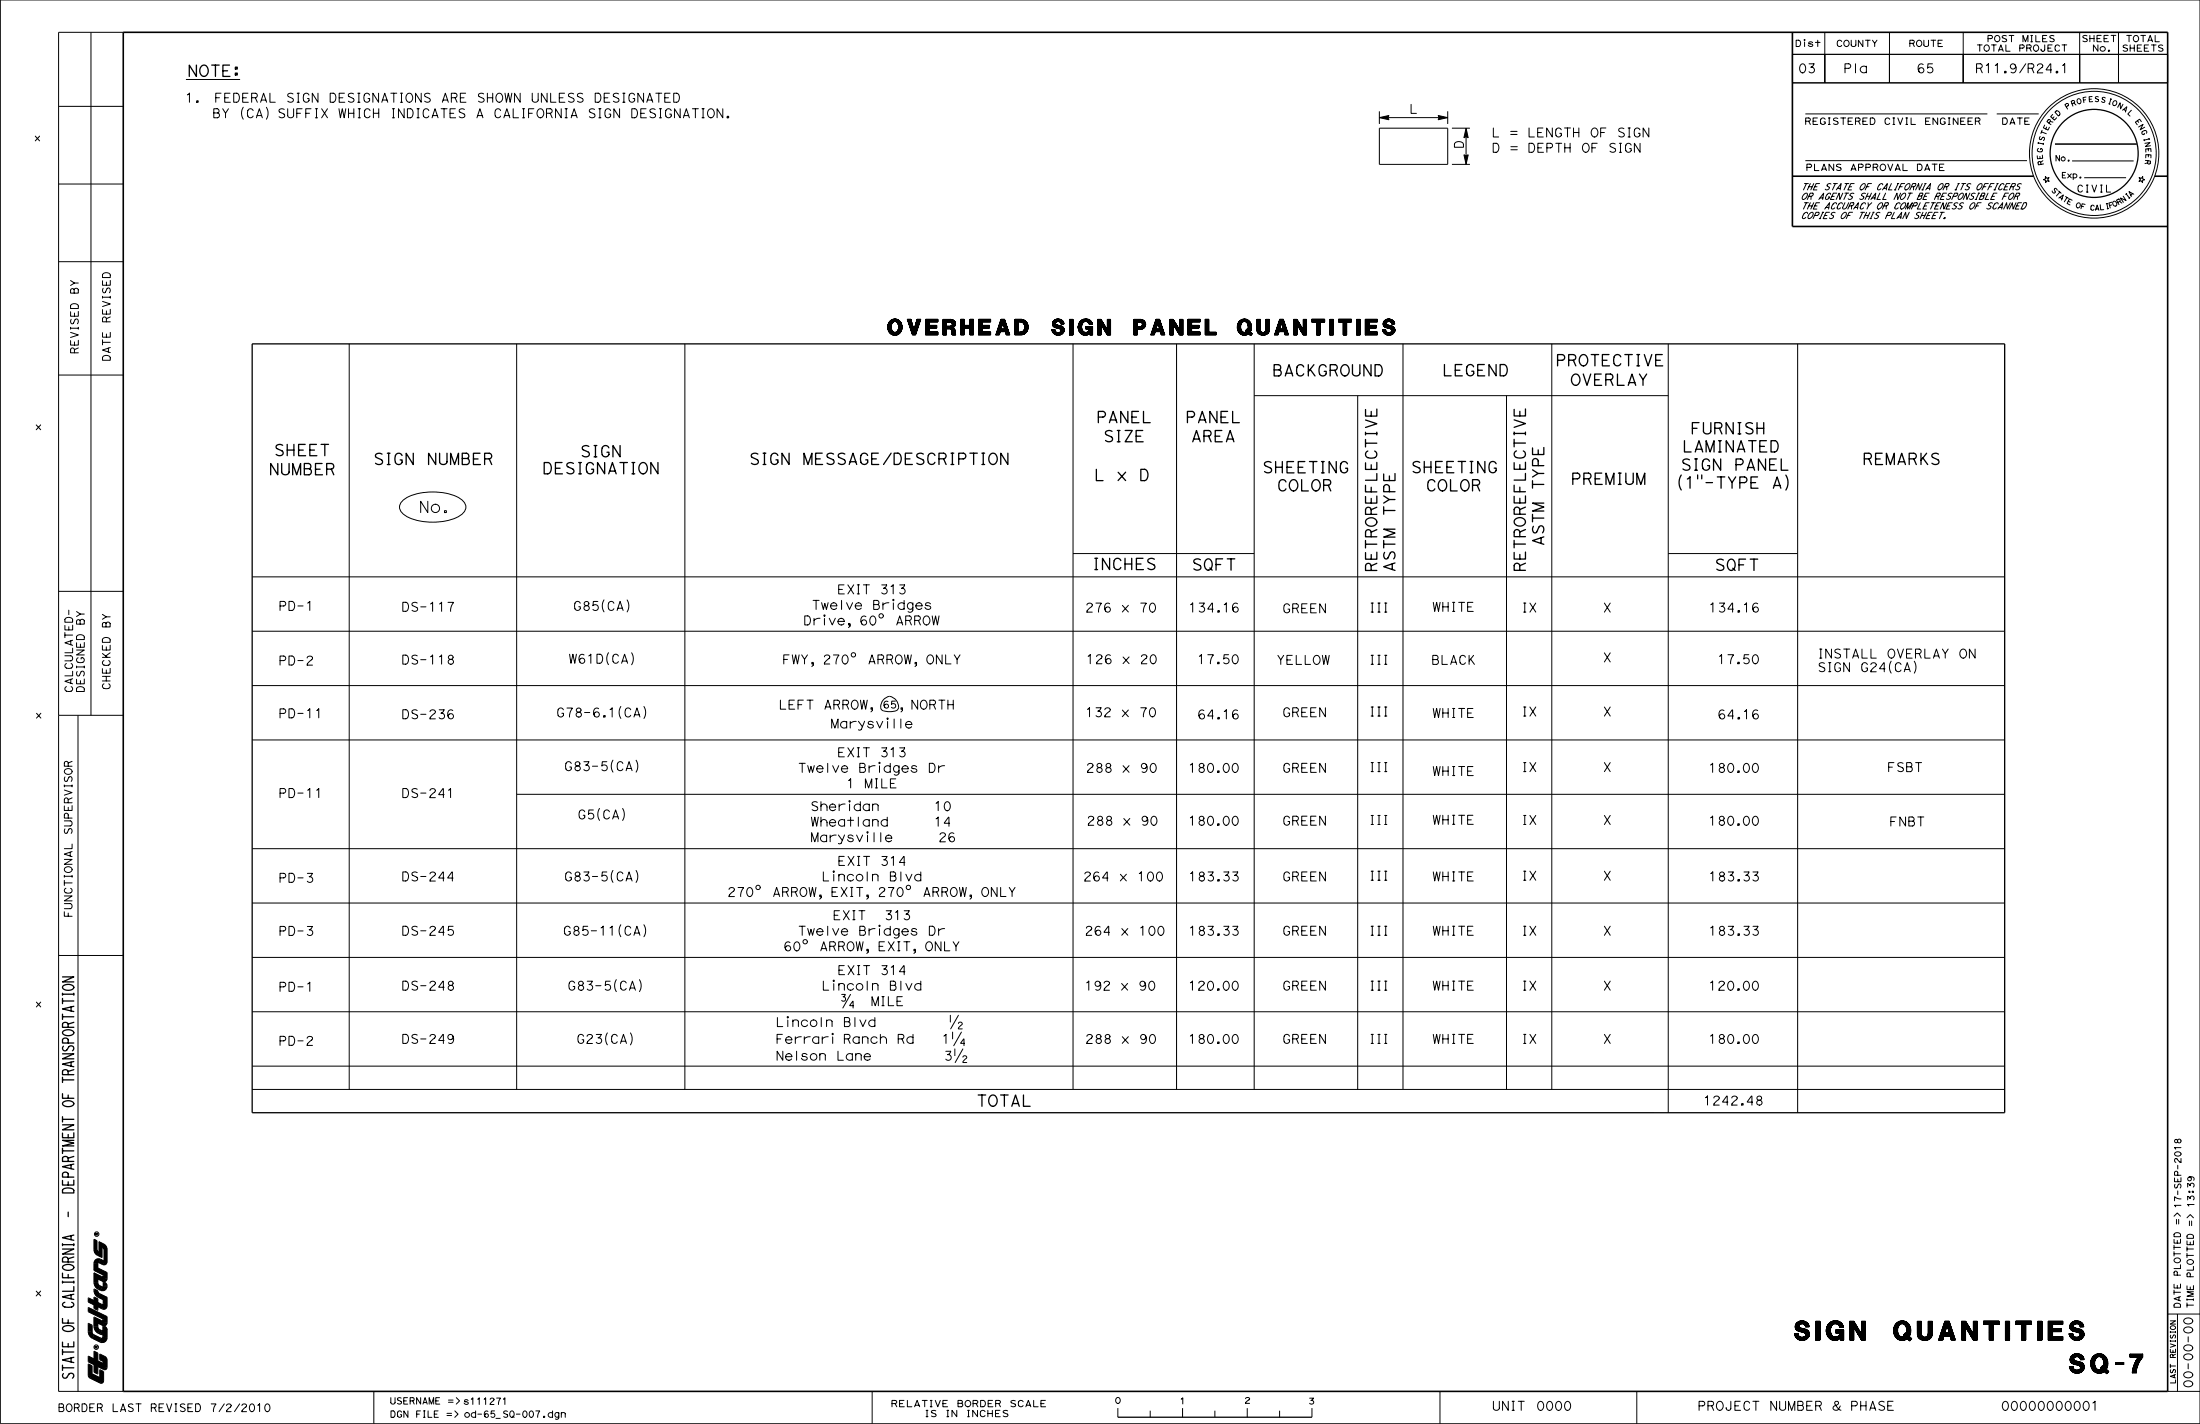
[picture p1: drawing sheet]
<svg xmlns="http://www.w3.org/2000/svg" width="432mm" height="279mm" viewBox="0 0 432 279" stroke-linecap="round" stroke-linejoin="round" font-family="sans-serif">
<g fill="none" stroke="#000" stroke-width=".2">
<path d="M.1 0h431.7v279.3h-431.7zM17.9 6.3v134M24.2 6.3h-12.7v266.7h12.7M36.5 15.6h10.6M351.8 10.7h73.7v5.6h-73.7zM354.2 8.2v.9M358.2 6.3v10M370.9 6.3v10M385.3 6.3v10M408.2 6.3v10M415.8 6.3v10M11.5 20.9h12.7"/>
<path d="M11.5 36.1h12.7M47.7 21a2.22 2.22 0 0 0 0 2.4M52.3 21.1a2.22 2.22 0 0 1 0 2.3M270.7 25.2h13.4v7.1h-13.4zM270.7 21.8v2.5M270.7 23.1l1.9-.4-.2 .4 .2 .4zM270.7 23.1h13.4M272.4 23l-.4 .1 .4 .1M272.5 22.9l-.9 .2 .9 .2M272.6 22.8l-1.4 .3 1.4 .3M282.3 22.7l1.8 .4-1.9 .4 .3-.4zM282.3 22.8l1.4 .3-1.4 .3"/>
<path d="M282.4 22.9l.9 .2-.9 .2M282.4 23l.4 .1-.3 .1M284.1 21.8v2.5M285 25.2h3.5M285 32.3h3.5M287.3 30.4l.5 .2 .4-.2-.4 1.9zM287.6 30.5l.2 .9 .1-.9M287.7 30.6l.1 .3v-.3M287.8 25.2v7.1M287.8 25.2l.4 1.8-.5-.2-.4 .2zM287.8 26.8l-.1-.3v.3M287.9 26.9l-.2-.9-.2 .9"/>
<path d="M288.1 27l-.3-1.4-.4 1.4M288.1 30.4l-.3 1.4-.4-1.4M354.3 31.5h43.5M354.3 22.4h35.8M391.9 22.4h8.2M401.5 34.6l.2 .4 .5-.2-.3 .4 .3 .4-.4-.1-.3 .3v-.4l-.5-.2 .5-.1zM403.3 28.3h16.1M406.7 31.6h12.1M409.1 34.9h8.2M419.8 34.8l.5 .2 .3-.4-.1 .5 .5 .2-.5 .1v.4l-.2-.3-.5 .1 .3-.4zM11.5 51.3h12.7M11.5 73.6h12.7"/>
<path d="M68.5 67.5v146.3M101.4 67.5v146.3M134.4 67.5v146.3M210.6 67.5v146.3M230.9 67.5v146.3M246.2 77.6h81.2M246.2 67.5v146.3M266.5 77.6v136.2M275.4 67.5v146.3M295.7 77.6v136.2M304.6 67.5v146.3M327.4 67.5v150.8"/>
<path d="M352.8 67.5v150.8M78.9 98.4a9.7 9.7 0 0 1 7-1.8 8.4 8.4 0 0 1 5 1.8 1.79 1.79 0 0 1-.8 2.9 11.8 11.8 0 0 1-10.8-.3 1.66 1.66 0 0 1-.4-2.6zM11.5 116h12.7M49.5 113.2h344M118.5 117.7a2.22 2.22 0 0 0 0 2.4M123.1 117.7a2.22 2.22 0 0 1 0 2.4M175.3 118.3v1.3M210.6 108.6h35.6M327.4 108.6h25.4M49.5 123.9h344M49.5 134.5h344M119.4 128.1a2.22 2.22 0 0 0 0 2.3"/>
<path d="M121.8 138.6a2.22 2.22 0 0 0 0 2.4M124 128.1a2.22 2.22 0 0 1 0 2.3M126.4 138.6a2.22 2.22 0 0 1 0 2.4M161.8 121.3v1.3M173.6 137.1a1.61 1.61 0 0 1 2.6 .9 .99 .99 0 0 1 .1 1.1 .99 .99 0 0 1-.9 .5h-1a1.45 1.45 0 0 1-1.5-.6l.1-1zM371.2 129.7a2.22 2.22 0 0 0 0 2.4M375.7 129.7a2.22 2.22 0 0 1 0 2.4M11.5 140.3h12.7M15.3 140.3v132.7M49.5 145.2h344M101.4 155.9h292.1M117.7 158.6a2.22 2.22 0 0 0 0 2.4"/>
<path d="M120.3 149.1a2.22 2.22 0 0 0 0 2.4M122.2 158.6a2.22 2.22 0 0 1 0 2.4M124.8 149.2a2.22 2.22 0 0 1 0 2.3M166.7 157.8v1.3M172.6 150.3v1.2M174.2 141.6v1.3M49.5 166.5h344M49.5 177.2h344M120.3 170.8a2.22 2.22 0 0 0 0 2.3M124.8 170.8a2.22 2.22 0 0 1 0 2.3M163.6 171.6v1.3M170.3 163.9v1.3"/>
<path d="M11.5 187.5h12.7M49.5 187.9h344M49.5 198.5h344M121 192.2a2.22 2.22 0 0 0 0 2.4M121.8 181.4a2.22 2.22 0 0 0 0 2.4M125.5 192.2a2.22 2.22 0 0 1 0 2.4M126.4 181.4a2.22 2.22 0 0 1 0 2.4M163.6 193v1.3M165.2 195.1h.7l-.4 .5a.43 .43 0 0 1 .4 .6 .43 .43 0 0 1-.7 .1M166.9 195.1l-1.5 2.7M167.5 197.3h-.7l.6-.8v1.3M172.6 182.2v1.3"/>
<path d="M186.5 199.2v1.3M188.1 199.2l-1.5 2.7M49.5 213.8h344M49.5 209.2h344M119.2 202.7a2.22 2.22 0 0 0 0 2.3M123.7 202.7a2.22 2.22 0 0 1 0 2.3M154.6 200.1v1.3M163.4 203.4v1.3M187 202.5v1.3M187.4 205.8v1.3M188.1 200.8a.37 .37 0 0 1 .5-.2 .37 .37 0 0 1 .2 .4l-.6 .6-.1 .3h.8M188.7 202.5l-1.5 2.7"/>
<path d="M189 207.4a.37 .37 0 0 1 .5-.2 .37 .37 0 0 1 .2 .4l-.7 .6v.3h.7M189 205.8l-1.5 2.7M189.3 204.7h-.8l.6-.9 .1 1.4M426.7 238.6l.6-.6 .7 .6M429.2 238.9l.7-.6 .6 .6M18.4 249.7l.8 1.3M18.4 249.3l1.8 .9M18.4 249.7l1.5 .8 .3-.1v-.2M18.4 249.7v1.9a1.69 1.69 0 0 0 2.2 1.5l.4-.4v-.4M18.4 255.2l-1.1-.6v.9l1.1 .5M18.4 255.2v-.7l.8 .3v.8M18.4 256v.7l.8 .4v-.7"/>
<path d="M18.4 255.2l.8 1.2M19.2 253.3l-.8-.4a1.6 1.6 0 0 0 .9 1.6l.9 .5M19.2 251l.1 .9 .8 .6 .1-.1v-.9M19.2 253.3l.4 .5 1.4 .7M19.2 255.6l.8 .3 .2-.1M19.2 255.6l-.8 .4M19.2 248.8l-.8 .5M19.2 251l1.4 .6 .4 .7M19.2 248.8l1.8 .9M19.4 245.6l-.2-.2-.2-.3v-1.7l-.6-.3v2.1a1.2 1.2 0 0 0 .7 1.1l.9 .4M19.4 243.6v2M19.4 245.6l.6 1.1"/>
<path d="M19.4 243.6l.6 1.2M19.4 243.6a1.78 1.78 0 0 1 1.6 1.5v2.7l-.3 .3-.3 .1-1.1-.5-.1 1.1M20 244.8l.3 .1 .1 .4v1.9l-.2 .1a1.13 1.13 0 0 0-1.6 0l-.2 .6v1.4M20 244.8v1.9M20.2 258.8v.2l-.3 .1-1.5-.7v1.8a1.78 1.78 0 0 0 1.8 1.7v.5l-.4 .2-1.4-.7-.3-.5M20.2 255v.8M20.4 252v.1M20.4 250.1v.2M20.7 252.3v.1M20.9 252.3v.1M21 258.3l-3.7-1.8v.9l2.9 1.4M21 258.3l-.8 .5"/>
<path d="M21 249.7l-.8 .5M21 254.5l-.8 .5M21 258.3v1.4l-.5 .4h-.3M21 254.5v1.8l-.1 .4-.6 .2-1.1-.5M21 249.7v1.4l-.5 .4-.3-.1M425.4 257.8h6.4M427.4 257.8v15.2M17.3 266.1l1.1 .5v-1.5l.8 .4v1.5l1 .5v-.4l-.6-.3v-1.1l1 .5 .4 .4v.2l-.1 1.8-.4 .2-1.3-.7v1.5l-.8-.4v-1.4l-1.1-.6zM18.1 269.5v-1.5l-.8-.4v2.2l.2 .5 2.3 1.1 .3-.1 .2-.4M19.6 270.2v-1.5l.7 .4v1.8M20.2 260.1v.8l-.3 .2a.83 .83 0 0 1-.7-.8M20.6 260.3l-1.4-.7v.7"/>
<path d="M20.6 260.3l.4 .4v1.8a.94 .94 0 0 1-1.3 .8l-1.5-.7a1.5 1.5 0 0 1-.9-1.3v-1.7l.8 .4v1.4M20.6 260.3l.4 .6M20.7 268.3l-.2 .2M73.4 273.1v6.2M171.2 273v6.3M219.4 276.3v1.8M225.8 276.8v1.3M232.1 276.3v1.8M238.4 276.8v1.3M244.8 276.3v1.8M251.1 276.8v1.3M257.5 276.3v1.8"/>
<path d="M282.6 273v6.3M321.3 273v6.3M425.5 273h6.3"/>
<circle cx="354.2" cy="7.8" r=".09"/>
<circle cx="411" cy="30.1" r="12.7"/>
<circle cx="411" cy="30.1" r="12.2"/>
<circle cx="175.3" cy="117.7" r=".13"/>
<circle cx="161.8" cy="120.8" r=".13"/>
<circle cx="167.5" cy="128.5" r=".42"/>
<circle cx="172.9" cy="120.8" r=".42"/>
<circle cx="166.7" cy="157.2" r=".13"/>
<circle cx="172.6" cy="149.7" r=".13"/>
<circle cx="174.2" cy="141" r=".13"/>
<circle cx="148.8" cy="174.1" r=".42"/>
<circle cx="163.6" cy="171" r=".13"/>
<circle cx="170.3" cy="163.3" r=".13"/>
<circle cx="178.3" cy="174.1" r=".42"/>
<circle cx="154.6" cy="199.6" r=".13"/>
<circle cx="158" cy="184.8" r=".42"/>
<circle cx="163.6" cy="192.4" r=".13"/>
<circle cx="172.6" cy="181.7" r=".13"/>
<circle cx="163.4" cy="202.9" r=".13"/>
<circle cx="19" cy="242.1" r=".44"/>
<circle cx="18.9" cy="264.3" r=".44"/>
</g>
<g fill="none" stroke="#000" stroke-width=".32">
<path d="M24.2 6.3h401.3v266.7h-401.3zM351.8 6.3v38.1h73.7M351.8 34.6h47.3M422.9 34.6h2.6M17.4 256.9l3.3 1.6v1l-.1 .3h-.3l-1.4-.7M17.4 257.1l3.1 1.5v.9l-.1 .2-1.5-.8M17.4 255l3.3 1.6M17.4 255.2l3.2 1.5M17.6 259.9v1.4a1.21 1.21 0 0 0 .7 1l1.5 .8 .6-.1 .3-.5v-1.6l-.2-.3-.2-.1M17.8 260v1.3a1.03 1.03 0 0 0 .6 .9l1.5 .7h.4l.2-.4v-1.6l-.2-.2M18.6 253.1l.5 .2 .4 .6 1.4 .7v1.7l-.1 .3-.3 .2-1.4-.6v.7l-.5-.2v-.7l-1.2-.6v-.6l1.2 .6v-.7l.5 .2v.7l1 .5 .3-.3v-.9a2.04 2.04 0 0 1-1.8-1.7zM18.7 243.4v1.8a.96 .96 0 0 0 .5 .9l.7 .3"/>
<path d="M18.7 258.7v1.5a1.38 1.38 0 0 0 1.6 1.3M18.7 253.2a1.2 1.2 0 0 0 .7 1.1l1.1 .5v1.7M18.7 254.8v1.9M18.7 251.6a1.42 1.42 0 0 0 1.7 1.3l.3-.5M18.8 243.5v2a1.36 1.36 0 0 0 1.1 .8M18.9 245.2l.2 .5 .8 .5M18.9 258.8v1.4a1.16 1.16 0 0 0 1.4 1.1M18.9 253.3l.4 .7 1.4 .7v1.9M18.9 254.8v2M18.9 251.6a1.16 1.16 0 0 0 1.6 1v-.3M19.4 247.6l1 .5 .4-.2 .1-2.8a1.42 1.42 0 0 0-1.3-1.3v2a.79 .79 0 0 1-.7-.7v-1.6l-.3-.2v1.9a1.41 1.41 0 0 0 1.3 1.3v-1.9a.79 .79 0 0 1 .7 .7v1.9l-.2 .2h-.2a1.1 1.1 0 0 0-1.3-.2l-.3 .4v1.6l1.8 .9M19.4 247.6h-.1l-.2 .2v1.1l1.8 .9v1.1l-.1 .3-.4 .1-1.3-.5v.9a.99 .99 0 0 0 1.2 .8l.1-.8 .3 .2 .2 .4"/>
<path d="M19.6 244.3l.9 .5 .2 .5M19.6 244.1l1 .6 .2 .6M19.6 244.1l1 .5M19.6 244l1.1 .5M19.7 244.3v1.8M19.8 244.4v1.7M20.3 247.9l-.8-.4a.41 .41 0 0 0-.6 .4v1.1l1.8 .9v1l-.1 .2h-.3l-1.4-.6v1.2M20.4 244.4l.3 .4 .2 .5M20.4 250.3a.34 .34 0 0 1-.5 .3l-1.3-.7v1.7a1.57 1.57 0 0 0 1.9 1.4l.4-.6M20.4 251.9l.3 .4M20.4 252.1l.1 .2M20.5 258.9l-.2 .4-.5 .1"/>
<path d="M20.5 255.8l-.2 .4h-.4M20.5 250.3l-.2 .4h-.5M20.5 247.6l-.1 .1-1-.4-.4 .1-.2 .3-.1 1.4 1.8 .9v.9l-.1 .1-1.7-.8v1.5M20.7 258.9a.67 .67 0 0 1-1 .6M20.7 245.1v2.5M20.7 255.8l-.3 .5-.6 .1M20.7 250.3a.67 .67 0 0 1-1 .6M20.7 247.6l-.1 .2-.3 .1M20.7 247.2l-.2 .4h-.4M20.8 245.1v2.5M17.4 266.8l3.2 1.6M17.4 269.8l.3 .5"/>
<path d="M17.4 266.4l3 1.5v-1l-.7-.3M17.4 267.8l.6 .3M17.4 267.1l1.2 .6M17.4 266.3l1.2 .5M17.4 267l3.1 1.5 .2-.2M17.6 267.9l.1 2.2 2.1 1M17.6 270l2.3 1.1M17.7 267.9v2l2.3 1.1v-1.9M17.7 270.3l2 1a.35 .35 0 0 0 .5-.4M17.8 268v1.8l2 .9v-1.7M18 269.7l1.7 .8M18 269.6l1.7 .8"/>
<path d="M18.6 265.3l.5 .3M18.6 269.2l.5 .2M18.7 265.4v3.8M18.8 265.4v3.9M19 265.5v3.8M19.1 267.1l1.3 .6M19.7 266l.9 .5 .2 .3M19.7 266.3l.9 .4v1.6l-3.2-1.6M19.7 265.9l.8 .4M19.7 266.7l.7 .3M19.7 266.4l.8 .4v1.3l-3.1-1.5M19.7 266.1l1 .5"/>
<path d="M19.7 268.9l.5 .3v1.7M20.1 269.1v1.9M20.1 270.9l-.1 .2h-.3M20.3 260.9a.31 .31 0 0 1-.4 .3 .95 .95 0 0 1-.8-.9v-.9l1.3 .6 .4-.2 .1-1.4-3.5-1.7v.6l2.9 1.4a.39 .39 0 0 1 0 .4 .39 .39 0 0 1-.5 .1l-1.2-.6v1.6a1.58 1.58 0 0 0 1.7 1.5M20.5 262.3l-.3 .5h-.5M20.5 260.4l-.2-.1v2a.41 .41 0 0 1-.6 .4l-1.6-.9-.1-.4v-1.3l-.6-.3a2.46 2.46 0 0 0 .5 2.5l1.8 .9a.81 .81 0 0 0 1.2-.7v-1.6l-.3-.5M20.5 266.3l.4 .5v1.5a.32 .32 0 0 1-.5 .3l-1.3-.7"/>
</g>
<g fill="none" stroke="#000" stroke-width=".25">
<path d="M49.5 67.5h344v150.8h-344zM330 93.2a2.77 2.77 0 0 0 0 2.9M333.2 93.2v.8M334 93.2v.8M350.5 93.2a2.77 2.77 0 0 1 0 3M12.3 194.9v.4M12.3 195.9v1M12.3 199v1M12.3 199.5h2.2M12.3 196.4h2.2M12.3 195.1h2.2M12.3 191.7h2.2l-2.2 1h2.2"/>
<path d="M12.4 193.5l.2-.2a1.4 1.4 0 0 1 1.9 .4 1.37 1.37 0 0 1-2.2 .1zM13.9 197.6v.8M14.5 194.9v.4M14.5 197.4l-2.2 .6 2.2 .5M12.3 214.6v.9h2.2M12.3 211.4v1M12.3 219.1v1M12.3 219.6h2.2M12.3 211.9h2.2M12.3 206.8h2.2l-2.2 1h2.2M12.4 216.3l.2-.2a1.4 1.4 0 0 1 1.9 .5 1.37 1.37 0 0 1-2.2 0zM12.4 202.4l.2-.2a1.4 1.4 0 0 1 1.9 .4 1.37 1.37 0 0 1-2.2 .1z"/>
<path d="M12.4 205.3a.53 .53 0 0 0 .2 .9 .53 .53 0 0 0 .7-.5 .57 .57 0 0 1 .8-.5 .57 .57 0 0 1 .1 1M13.4 210.2a.61 .61 0 0 0-.6-.3 .61 .61 0 0 0-.5 .3v.7h2.2M13.4 200.9a.61 .61 0 0 0-.6-.3 .61 .61 0 0 0-.5 .3v.7h2.2M13.4 214.9v.6M13.4 204.6v-.6a.62 .62 0 0 0-.6-.3 .62 .62 0 0 0-.5 .3v.6h2.2M13.9 208.4v.8M14.5 208.3l-2.2 .5 2.2 .5M14.5 209.9l-1.1 .3v.7M14.5 200.6l-1.1 .3v.7M12.3 225.3v1M12.3 225.8h2.2M12.3 220.7h2.2l-2.2 1h2.2"/>
<path d="M12.3 233.4a1.65 1.65 0 0 1 2.2 .2v.5h-2.2zM13.4 227.2a.61 .61 0 0 0-.6-.3 .61 .61 0 0 0-.5 .3v.7h2.2M13.4 237.8v.9M13.4 222.6v.6M13.4 231.9v.6M13.4 231v-.7a.62 .62 0 0 0-.6-.3 .62 .62 0 0 0-.5 .3v.7h2.2M13.9 228.5v.8M14.5 231.5v1h-2.2v-.9M14.5 228.4l-2.2 .5 2.2 .5M14.5 222.3v.9h-2.2v-.9M14.5 226.9l-1.1 .3v.7M14.5 223.7h-2.2l2.2 .6-2.2 .5h2.2"/>
<path d="M12.3 258.7v.9h2.2M12.3 249.8v.9h2.2M12.3 244v.4M12.3 251.4v.4M12.3 251.6h2.2M12.3 244.2h2.2M12.3 245.1h2.2l-2.2 1h2.2M12.4 248.4l.2-.2a1.4 1.4 0 0 1 1.9 .5 1.37 1.37 0 0 1-2.2 0zM12.7 255.5a.5 .5 0 0 0-.4 .7 .5 .5 0 0 0 .7 .3 1.13 1.13 0 0 0 1.5-.5l-.2-.3-.2-.2M13.4 247a.61 .61 0 0 0-.6-.4 .61 .61 0 0 0-.5 .4v.6h2.2M13.4 250.1v.6M13.4 259v.6"/>
<path d="M13.9 242.5v.7M13.9 254.1v.7M14.5 252.4v1h-2.2M14.5 244v.4M14.5 251.4v.4M14.5 253.9l-2.2 .6 2.2 .5M14.5 242.3l-2.2 .5 2.2 .6M14.5 246.6l-1.1 .4v.6M12.3 264.8v1M12.3 267.9v1M12.3 268.4h2.2M12.3 265.3h2.2"/>
<path d="M12.4 260.4l.2-.2a1.4 1.4 0 0 1 1.9 .5 1.37 1.37 0 0 1-2.2 0zM12.4 269.5a.53 .53 0 0 0 .2 .9 .53 .53 0 0 0 .7-.5 .57 .57 0 0 1 .8-.5 .57 .57 0 0 1 .1 1M13.4 263.6v.6M13.9 266.4v.8M14.5 266.3l-2.2 .5 2.2 .5M14.5 263.3v.9h-2.2v-.9M17.4 266.3v.8M17.4 267.8v2M18 268.1v1.6M18.6 265.3v3.9M19.1 265.6v3.8M19.7 265.9v.8"/>
<path d="M19.7 268.9v1.6M20.8 266.8l-.1 1.5M219.4 278.1h38.1"/>
<circle cx="411" cy="30.1" r="8.6"/>
</g>
<g font-size="3.7">
<text x="352.2" y="262.9">SIGN QUANTITIES</text>
<text x="406.2" y="269.4">SQ-7</text>
</g>
<text font-size="3" x="174.2" y="65.7">OVERHEAD SIGN PANEL QUANTITIES</text>
<g font-size="2.2">
<text x="36.7" y="15">NOTE:</text>
<text x="305.3" y="71.8">PROTECTIVE</text>
<text x="249.7" y="73.8">BACKGROUND</text>
<text x="283" y="73.7">LEGEND</text>
<text x="308.2" y="75.6">OVERLAY</text>
<text x="215.2" y="82.9">PANEL</text>
<text x="232.6" y="82.9">PANEL</text>
<text x="53.7" y="89.4">SHEET</text>
<text x="113.8" y="89.6">SIGN</text>
<text x="216.5" y="86.7">SIZE</text>
<text x="233.7" y="86.7">AREA</text>
<text x="330.1" y="88.7">LAMINATED</text>
<text x="331.8" y="85.1">FURNISH</text>
<text x="52.7" y="93.2">NUMBER</text>
<text x="73.3" y="91.1">SIGN NUMBER</text>
<text x="106.4" y="93">DESIGNATION</text>
<text x="147" y="91.1">SIGN MESSAGE/DESCRIPTION</text>
<text x="214.7" y="94.3">L x D</text>
<text x="247.7" y="92.8">SHEETING</text>
<text x="276.9" y="92.8">SHEETING</text>
<text x="308.3" y="95">PREMIUM</text>
<text x="329" y="95.8">(1&quot;-TYPE A)</text>
<text x="329.9" y="92.3">SIGN PANEL</text>
<text x="365.5" y="91.1">REMARKS</text>
<text x="82.2" y="100.6">No.</text>
<text x="250.6" y="96.3">COLOR</text>
<text x="273.8" y="101.3" transform="rotate(-90 273.8 101.3)">TYPE</text>
<text x="279.8" y="96.3">COLOR</text>
<text x="303" y="96.2" transform="rotate(-90 303 96.2)">TYPE</text>
<text x="303" y="107.2" transform="rotate(-90 303 107.2)">ASTM</text>
<text x="214.3" y="111.8">INCHES</text>
<text x="233.9" y="111.9">SQFT</text>
<text x="270.2" y="112.3" transform="rotate(-90 270.2 112.3)">RETROREFLECTIVE</text>
<text x="273.8" y="112.3" transform="rotate(-90 273.8 112.3)">ASTM</text>
<text x="299.4" y="112.3" transform="rotate(-90 299.4 112.3)">RETROREFLECTIVE</text>
<text x="336.5" y="111.9">SQFT</text>
<text x="191.6" y="217.1">TOTAL</text>
</g>
<g font-size="1.8">
<text x="352.9" y="14.3">03</text>
<text x="361.8" y="14.3">Pla</text>
<text x="376.2" y="14.3">65</text>
<text x="387.6" y="14.3">R11.9/R24.1</text>
<text x="36.3" y="20.1">1.</text>
<text x="38.6" y="23.1">BY (CA) SUFFIX WHICH INDICATES A CALIFORNIA SIGN DESIGNATION.</text>
<text x="40" y="20.1">FEDERAL SIGN DESIGNATIONS ARE SHOWN UNLESS DESIGNATED</text>
<text x="276.6" y="22.2">L</text>
<text x="287.2" y="29.2" transform="rotate(-90 287.2 29.2)">D</text>
<text x="292.7" y="26.9">L = LENGTH OF SIGN</text>
<text x="292.8" y="29.9">D = DEPTH OF SIGN</text>
<text x="54.6" y="119.8">PD-1</text>
<text x="78.7" y="119.9">DS-117</text>
<text x="112.4" y="119.8">G85(CA)</text>
<text x="159.3" y="119.6">Twelve Bridges</text>
<text x="164.3" y="116.5">EXIT 313</text>
<text x="281.1" y="120">WHITE</text>
<text x="157.6" y="122.6">Drive, 60^ ARROW</text>
<text x="213" y="120.1">276 x 70</text>
<text x="233.2" y="120.1">134.16</text>
<text x="251.6" y="120.2">GREEN</text>
<text x="268.7" y="120.1">III</text>
<text x="298.6" y="120.1">IX</text>
<text x="314.5" y="120.1">X</text>
<text x="335.3" y="120.1">134.16</text>
<text x="54.6" y="130.5">PD-2</text>
<text x="78.7" y="130.3">DS-118</text>
<text x="111.6" y="130.1">W61D(CA)</text>
<text x="153.5" y="130.3">FWY, 270^ ARROW, ONLY</text>
<text x="213.1" y="130.2">126 x 20</text>
<text x="234.9" y="130.2">17.50</text>
<text x="250.5" y="130.4">YELLOW</text>
<text x="268.7" y="130.3">III</text>
<text x="280.9" y="130.4">BLACK</text>
<text x="314.5" y="129.9">X</text>
<text x="337" y="130.2">17.50</text>
<text x="356.7" y="129.1">INSTALL OVERLAY ON</text>
<text x="356.7" y="131.8">SIGN G24(CA)</text>
<text x="54.6" y="140.9">PD-11</text>
<text x="78.7" y="141">DS-236</text>
<text x="109.1" y="140.7">G78-6.1(CA)</text>
<text x="152.8" y="139.1">LEFT ARROW,</text>
<text x="163" y="142.9">Marysville</text>
<text x="176.3" y="139.2">, NORTH</text>
<text x="213" y="140.6">132 x 70</text>
<text x="235" y="141.1">64.16</text>
<text x="251.6" y="140.6">GREEN</text>
<text x="268.7" y="140.5">III</text>
<text x="281.1" y="140.8">WHITE</text>
<text x="298.6" y="140.5">IX</text>
<text x="314.5" y="140.5">X</text>
<text x="337.1" y="141.1">64.16</text>
<text x="164.3" y="148.5">EXIT 313</text>
<text x="110.7" y="151.2">G83-5(CA)</text>
<text x="156.5" y="151.5">Twelve Bridges Dr</text>
<text x="166.1" y="154.6">1 MILE</text>
<text x="213.1" y="151.5">288 x 90</text>
<text x="233.2" y="151.5">180.00</text>
<text x="251.6" y="151.5">GREEN</text>
<text x="268.7" y="151.4">III</text>
<text x="281.1" y="152.2">WHITE</text>
<text x="298.6" y="151.4">IX</text>
<text x="314.5" y="151.4">X</text>
<text x="335.3" y="151.5">180.00</text>
<text x="370.4" y="151.4">FSBT</text>
<text x="54.6" y="156.5">PD-11</text>
<text x="78.7" y="156.5">DS-241</text>
<text x="113.3" y="160.7">G5(CA)</text>
<text x="159" y="159.1">Sheridan</text>
<text x="182.2" y="159.1">10</text>
<text x="213.2" y="161.9">288 x 90</text>
<text x="233.2" y="161.9">180.00</text>
<text x="251.6" y="161.9">GREEN</text>
<text x="268.7" y="161.8">III</text>
<text x="281.1" y="161.7">WHITE</text>
<text x="298.6" y="161.8">IX</text>
<text x="314.5" y="161.8">X</text>
<text x="335.3" y="161.9">180.00</text>
<text x="159" y="162.1">Wheatland</text>
<text x="159" y="165.2">Marysville</text>
<text x="182.6" y="162.1">14</text>
<text x="183.3" y="165.2">26</text>
<text x="370.8" y="162.1">FNBT</text>
<text x="54.6" y="173.1">PD-3</text>
<text x="78.7" y="172.9">DS-244</text>
<text x="110.7" y="172.9">G83-5(CA)</text>
<text x="161.2" y="172.9">Lincoln Blvd</text>
<text x="164.3" y="169.8">EXIT 314</text>
<text x="212.6" y="172.9">264 x 100</text>
<text x="233.2" y="172.9">183.33</text>
<text x="251.6" y="172.9">GREEN</text>
<text x="268.7" y="172.7">III</text>
<text x="281.1" y="172.9">WHITE</text>
<text x="298.6" y="172.7">IX</text>
<text x="314.5" y="172.7">X</text>
<text x="335.3" y="172.9">183.33</text>
<text x="142.7" y="175.9">270^ ARROW, EXIT, 270^ ARROW, ONLY</text>
<text x="54.6" y="183.5">PD-3</text>
<text x="78.7" y="183.5">DS-245</text>
<text x="110.5" y="183.5">G85-11(CA)</text>
<text x="156.5" y="183.5">Twelve Bridges Dr</text>
<text x="163.4" y="180.5">EXIT</text>
<text x="173.4" y="180.5">313</text>
<text x="212.9" y="183.5">264 x 100</text>
<text x="233.2" y="183.5">183.33</text>
<text x="251.6" y="183.5">GREEN</text>
<text x="268.7" y="183.5">III</text>
<text x="281.1" y="183.5">WHITE</text>
<text x="298.6" y="183.5">IX</text>
<text x="314.5" y="183.5">X</text>
<text x="335.3" y="183.5">183.33</text>
<text x="153.7" y="186.6">60^ ARROW, EXIT, ONLY</text>
<text x="164.3" y="191.2">EXIT 314</text>
<text x="54.6" y="194.5">PD-1</text>
<text x="78.7" y="194.3">DS-248</text>
<text x="111.3" y="194.3">G83-5(CA)</text>
<text x="161.2" y="194.3">Lincoln Blvd</text>
<text x="164.8" y="197.3">… MILE</text>
<text x="212.8" y="194.3">192 x 90</text>
<text x="233.2" y="194.3">120.00</text>
<text x="251.6" y="194.3">GREEN</text>
<text x="268.7" y="194.3">III</text>
<text x="281.1" y="194.3">WHITE</text>
<text x="298.6" y="194.3">IX</text>
<text x="314.5" y="194.3">X</text>
<text x="335.3" y="194.3">120.00</text>
<text x="152.2" y="201.4">Lincoln Blvd</text>
<text x="54.6" y="205.1">PD-2</text>
<text x="78.7" y="204.7">DS-249</text>
<text x="113.1" y="204.7">G23(CA)</text>
<text x="152.2" y="204.7">Ferrari Ranch Rd</text>
<text x="152.2" y="208">Nelson Lane</text>
<text x="185.1" y="204.7">1‡</text>
<text x="185.3" y="208">3†</text>
<text x="213" y="204.7">288 x 90</text>
<text x="233.2" y="204.7">180.00</text>
<text x="251.6" y="204.7">GREEN</text>
<text x="268.7" y="204.7">III</text>
<text x="281.1" y="204.7">WHITE</text>
<text x="298.6" y="204.7">IX</text>
<text x="314.5" y="204.7">X</text>
<text x="335.3" y="204.7">180.00</text>
<text x="334.3" y="216.8">1242.48</text>
<text x="430.4" y="272.4" transform="rotate(-90 430.4 272.4)">00-00-00</text>
<text x="292.8" y="276.7">UNIT</text>
<text x="301.5" y="276.7">0000</text>
<text x="333.2" y="276.7">PROJECT NUMBER &amp; PHASE</text>
<text x="392.7" y="276.7">00000000001</text>
</g>
<g font-size="1.5">
<text x="15.4" y="57.8" transform="rotate(-90 15.4 57.8)">BY</text>
<text x="21.6" y="63.4" transform="rotate(-90 21.6 63.4)">REVISED</text>
<text x="15.4" y="69.5" transform="rotate(-90 15.4 69.5)">REVISED</text>
<text x="21.6" y="71" transform="rotate(-90 21.6 71)">DATE</text>
<text x="16.5" y="122.7" transform="rotate(-90 16.5 122.7)">BY</text>
<text x="21.6" y="123.3" transform="rotate(-90 21.6 123.3)">BY</text>
<text x="14.3" y="136" transform="rotate(-90 14.3 136)">CALCULATED-</text>
<text x="16.5" y="136" transform="rotate(-90 16.5 136)">DESIGNED</text>
<text x="21.6" y="135.4" transform="rotate(-90 21.6 135.4)">CHECKED</text>
<text x="14.1" y="163.8" transform="rotate(-90 14.1 163.8)">SUPERVISOR</text>
<text x="14.1" y="180.1" transform="rotate(-90 14.1 180.1)">FUNCTIONAL</text>
<text x="11.3" y="277">BORDER LAST REVISED 7/2/2010</text>
</g>
<g font-size="1.4">
<text x="407.6" y="37.7">CIVIL</text>
<text x="173.2" y="138.9">65</text>
</g>
<g font-size="1.3">
<text x="6.9" y="27.6">x</text>
<text x="354.1" y="24.4">REGISTERED CIVIL ENGINEER</text>
<text x="392.8" y="24.4">DATE</text>
<text x="354.4" y="33.5">PLANS APPROVAL DATE</text>
<text x="6.9" y="84.3">x</text>
<text x="7" y="140.9">x</text>
<text x="6.9" y="197.6">x</text>
<text x="430.6" y="237" transform="rotate(-90 430.6 237)">13:39</text>
<text x="428" y="240.4" transform="rotate(-90 428 240.4)">=&gt; 17-SEP-2018</text>
<text x="430.5" y="240.7" transform="rotate(-90 430.5 240.7)">=&gt;</text>
<text x="428" y="250.4" transform="rotate(-90 428 250.4)">PLOTTED</text>
<text x="430.5" y="250.7" transform="rotate(-90 430.5 250.7)">PLOTTED</text>
<text x="6.9" y="254.3">x</text>
<text x="428" y="256.7" transform="rotate(-90 428 256.7)">DATE</text>
<text x="430.5" y="256.7" transform="rotate(-90 430.5 256.7)">TIME</text>
<text x="76.5" y="275.5">USERNAME =&gt; s111271</text>
<text x="76.5" y="278.1">DGN FILE =&gt;</text>
<text x="91.1" y="278.1">od-65_SQ-007.dgn</text>
<text x="174.8" y="276">RELATIVE BORDER SCALE</text>
<text x="181.4" y="278">IS IN INCHES</text>
</g>
<g font-size="1.2">
<text x="352.3" y="9.1">Dist</text>
<text x="360.3" y="9.1">COUNTY</text>
<text x="374.6" y="9.1">ROUTE</text>
<text x="387.9" y="10.1">TOTAL PROJECT</text>
<text x="389.9" y="8.2">POST MILES</text>
<text x="408.5" y="8.2">SHEET</text>
<text x="410.6" y="10.1">No.</text>
<text x="416.4" y="10.1">SHEETS</text>
<text x="417.2" y="8.2">TOTAL</text>
<text x="353.4" y="41">THE ACCURACY OR COMPLETENESS OF SCANNED</text>
<text x="353.4" y="39.1">OR AGENTS SHALL NOT BE RESPONSIBLE FOR</text>
<text x="353.4" y="37.3">THE STATE OF CALIFORNIA OR ITS OFFICERS</text>
<text x="353.4" y="42.9">COPIES OF THIS PLAN SHEET.</text>
<text x="218.7" y="275.4">0</text>
<text x="231.5" y="275.5">1</text>
<text x="244.2" y="275.3">2</text>
<text x="256.7" y="275.5">3</text>
</g>
<g font-size="1.1">
<text x="403.3" y="31.6">No.</text>
<text x="404.6" y="34.9">Exp.</text>
</g>
<g font-size="1">
<text x="403.1" y="23.7" transform="rotate(-47 403.1 23.7)">E</text>
<text x="403.9" y="22.9" transform="rotate(-42 403.9 22.9)">D</text>
<text x="405.6" y="21.5" transform="rotate(-31 405.6 21.5)">P</text>
<text x="406.7" y="20.9" transform="rotate(-20 406.7 20.9)">R</text>
<text x="407.7" y="20.5" transform="rotate(-15 407.7 20.5)">O</text>
<text x="408.8" y="20.2" transform="rotate(-10 408.8 20.2)">F</text>
<text x="409.9" y="20" transform="rotate(-4 409.9 20)">E</text>
<text x="411" y="19.9" transform="rotate(1 411 19.9)">S</text>
<text x="412.3" y="20" transform="rotate(12 412.3 20)">S</text>
<text x="413.5" y="20.2" transform="rotate(17 413.5 20.2)">I</text>
<text x="414.4" y="20.5" transform="rotate(22 414.4 20.5)">O</text>
<text x="415.5" y="21" transform="rotate(28 415.5 21)">N</text>
<text x="416.5" y="21.5" transform="rotate(33 416.5 21.5)">A</text>
<text x="417.5" y="22.2" transform="rotate(44 417.5 22.2)">L</text>
<text x="419" y="23.8" transform="rotate(55 419 23.8)">E</text>
<text x="401" y="28.7" transform="rotate(-79 401 28.7)">I</text>
<text x="401.1" y="27.8" transform="rotate(-74 401.1 27.8)">S</text>
<text x="401.4" y="26.7" transform="rotate(-69 401.4 26.7)">T</text>
<text x="401.9" y="25.7" transform="rotate(-63 401.9 25.7)">E</text>
<text x="402.4" y="24.6" transform="rotate(-53 402.4 24.6)">R</text>
<text x="419.7" y="24.7" transform="rotate(60 419.7 24.7)">N</text>
<text x="420.2" y="25.7" transform="rotate(65 420.2 25.7)">G</text>
<text x="420.7" y="27" transform="rotate(76 420.7 27)">I</text>
<text x="421" y="27.9" transform="rotate(81 421 27.9)">N</text>
<text x="421.1" y="29" transform="rotate(87 421.1 29)">E</text>
<text x="400.8" y="30" transform="rotate(-85 400.8 30)">G</text>
<text x="400.9" y="31.2" transform="rotate(-96 400.9 31.2)">E</text>
<text x="401.1" y="32.3" transform="rotate(-101 401.1 32.3)">R</text>
<text x="421.1" y="31.3" transform="rotate(98 421.1 31.3)">R</text>
<text x="421.2" y="30.2" transform="rotate(92 421.2 30.2)">E</text>
<text x="402.6" y="37.4" transform="rotate(46 402.6 37.4)">S</text>
<text x="403.2" y="38.1" transform="rotate(41 403.2 38.1)">T</text>
<text x="404" y="38.8" transform="rotate(37 404 38.8)">A</text>
<text x="404.7" y="39.3" transform="rotate(32 404.7 39.3)">T</text>
<text x="405.5" y="39.8" transform="rotate(27 405.5 39.8)">E</text>
<text x="407.3" y="40.6" transform="rotate(18 407.3 40.6)">O</text>
<text x="408.3" y="40.9" transform="rotate(13 408.3 40.9)">F</text>
<text x="410.2" y="41.2" transform="rotate(4 410.2 41.2)">C</text>
<text x="411.1" y="41.3" transform="rotate(-1 411.1 41.3)">A</text>
<text x="412.1" y="41.2" transform="rotate(-6 412.1 41.2)">L</text>
<text x="413.2" y="41" transform="rotate(-10 413.2 41)">I</text>
<text x="414" y="40.9" transform="rotate(-15 414 40.9)">F</text>
<text x="414.8" y="40.6" transform="rotate(-24 414.8 40.6)">O</text>
<text x="415.7" y="40.2" transform="rotate(-29 415.7 40.2)">R</text>
<text x="416.6" y="39.8" transform="rotate(-34 416.6 39.8)">N</text>
<text x="417.5" y="39.2" transform="rotate(-38 417.5 39.2)">I</text>
<text x="418.2" y="38.7" transform="rotate(-43 418.2 38.7)">A</text>
<text x="427" y="266.5" transform="rotate(-90 427 266.5)">REVISION</text>
<text x="427" y="271.6" transform="rotate(-90 427 271.6)">LAST</text>
</g>
<g font-size=".5">
<text x="19.2" y="242.4" transform="rotate(-90 19.2 242.4)">R</text>
<text x="19.1" y="264.6" transform="rotate(-90 19.1 264.6)">R</text>
</g>
</svg>
